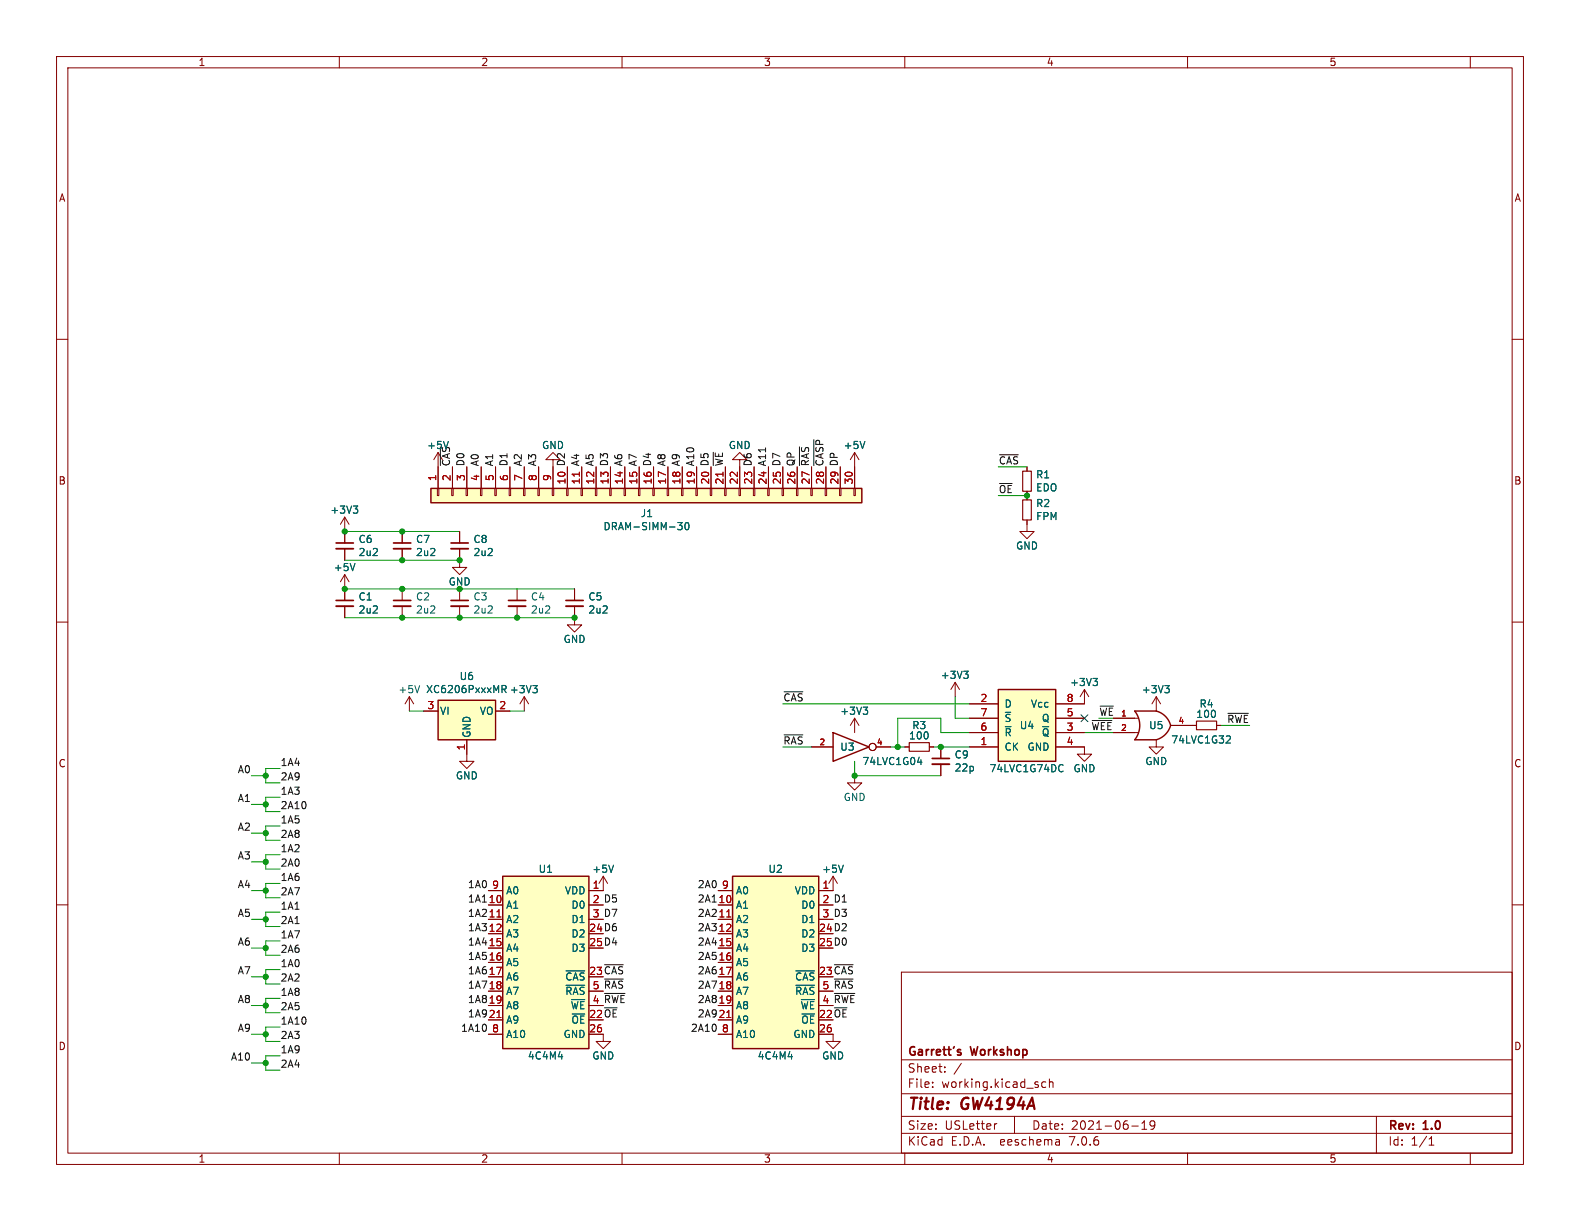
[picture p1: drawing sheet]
<svg xmlns="http://www.w3.org/2000/svg" width="279mm" height="216mm" viewBox="0 0 279 216" stroke-linecap="round" stroke-linejoin="round" font-family="sans-serif">
<g fill="none" stroke="#840000" stroke-width=".18">
<path d="M10 10h259.4v195.9h-259.4zM12 12h255.4v191.9h-255.4zM60 10v2M110 10v2M160 10v2M210 10v2M260 10v2M10 60h2M267.4 60h2M61 91.4v4.6M61 97v2.1M61 91.4l-.8 1.3"/>
<path d="M61 91.4l.7 1.3M71.1 94v2M71.1 97v2.1M77.3 86.4h.3v1.2h-.3zM77.5 80l-.8 1.3M77.5 80v6.4M77.5 80l.7 1.3M79.9 86.4h.2v1.2h-.2zM80 82.6v3.8M81.3 97v3.3h1.2l-1.2 1.3-1.3-1.3h1.3M81.3 94v2M82.4 86.4h.3v1.2h-.3z"/>
<path d="M82.5 82.6v3.8M85 86.4h.2v1.2h-.2zM85.1 82.6v3.8M87.5 86.4h.3v1.2h-.3zM87.6 82.6v3.8M90 86.4h.3v1.2h-.3zM90.2 82.6v3.8M92.6 86.4h.2v1.2h-.2zM92.7 82.6v3.8M95.1 86.4h.3v1.2h-.3zM95.2 82.6v3.8M97.7 86.4h.2v1.2h-.2z"/>
<path d="M97.8 81.3h1.3l-1.3-1.3-1.3 1.3h1.3v5.1M100.2 86.4h.3v1.2h-.3zM100.3 82.6v3.8M102.7 86.4h.3v1.2h-.3zM102.9 82.6v3.8M105.3 86.4h.2v1.2h-.2zM105.4 82.6v3.8M107.8 86.4h.3v1.2h-.3zM107.9 82.6v3.8M110.4 86.4h.2v1.2h-.2zM110.5 82.6v3.8M112.9 86.4h.3v1.2h-.3z"/>
<path d="M113 82.6v3.8M115.4 86.4h.3v1.2h-.3zM115.6 82.6v3.8M118 86.4h.2v1.2h-.2zM118.1 82.6v3.8M120.5 86.4h.3v1.2h-.3zM120.6 82.6v3.8M123.1 86.4h.2v1.2h-.2zM123.2 82.6v3.8M125.6 86.4h.3v1.2h-.3zM125.7 82.6v3.8M128.1 86.4h.3v1.2h-.3z"/>
<path d="M128.3 82.6v3.8M130.7 86.4h.2v1.2h-.2zM130.8 81.3h1.3l-1.3-1.3-1.3 1.3h1.3v5.1M133.2 86.4h.3v1.2h-.3zM133.3 82.6v3.8M135.8 86.4h.2v1.2h-.2zM135.9 82.6v3.8M138.3 86.4h.3v1.2h-.3zM138.4 82.6v3.8M140.8 86.4h.3v1.2h-.3zM141 82.6v3.8M143.4 86.4h.2v1.2h-.2z"/>
<path d="M143.5 82.6v3.8M145.9 86.4h.3v1.2h-.3zM146 82.6v3.8M148.5 86.4h.2v1.2h-.2zM148.6 82.6v3.8M151 86.4h.3v1.2h-.3zM151.1 80v6.4M151.1 80l-.7 1.3M151.1 80l.8 1.3M181.6 91.9v2.1h1.3l-1.3 1.3-1.3-1.3h1.3M181.6 82.6v.7M181.6 87.6v.8"/>
<path d="M10 110h2M61 101.6v4.6M61 107.2v2M61 101.6l-.8 1.3M61 101.6l.7 1.3M71.1 104.1v2.1M71.1 107.2v2M81.3 104.1v2.1M81.3 107.2v2M91.4 104.1v2.1M91.4 107.2v2M101.6 107.2v3.3h1.3l-1.3 1.3-1.3-1.3h1.3"/>
<path d="M101.6 104.1v2.1M267.4 110h2M72.4 123.2l-.8 1.3M72.4 123.2v2.5M72.4 123.2l.8 1.3M74.9 125.7h2.6M82.5 130.8v3.8h1.3l-1.3 1.3-1.2-1.3h1.2M87.6 125.7h2.6M92.7 123.2l-.8 1.3M92.7 123.2v2.5M92.7 123.2l.8 1.3M143.5 132.1h3.8"/>
<path d="M151.1 137.2v1.2h1.3l-1.3 1.3-1.2-1.3h1.2M151.1 127v2.5M151.1 127l-.7 1.3M151.1 127l.8 1.3M154.9 132.1h2.6M160 132.1h.8M164.3 132.1h.8M166.4 132.1v2M166.4 135.1v2.1M168.9 120.7l-.8 1.2M168.9 120.7v2.5M168.9 120.7l.8 1.2"/>
<path d="M171.4 129.5h5.1M171.4 127h5.1M171.4 132.1h5.1M171.4 124.5h5.1M186.7 132.1h5.1v1.3h1.2l-1.2 1.2-1.3-1.2h1.3M186.7 129.5h5.1M186.7 127h5.1M191.8 121.9l-.8 1.3M191.8 121.9v2.6h-5.1M191.8 121.9l.7 1.3M196.8 129.5h4.5M196.8 127h4.5"/>
<path d="M204.5 130.8v1.3h1.2l-1.2 1.3-1.3-1.3h1.3M204.5 123.2l-.8 1.3M204.5 123.2v2.5M204.5 123.2l.7 1.3M207 128.3h4.6M215.1 128.3h.8M10 160h2M86.4 157.5h2.5M106.7 154.9v2.6h-2.6M106.7 154.9l-.8 1.3M106.7 154.9l.7 1.3M127 157.5h2.5"/>
<path d="M147.3 154.9v2.6h-2.5M147.3 154.9l-.7 1.3M147.3 154.9l.8 1.3M267.4 160h2M86.4 160h2.5M86.4 162.6h2.5M86.4 165.1h2.5M86.4 167.6h2.5M86.4 170.2h2.5M86.4 172.7h2.5M86.4 175.3h2.5M86.4 177.8h2.5"/>
<path d="M104.1 162.6h2.6M104.1 175.3h2.6M127 160h2.5M127 162.6h2.5M127 165.1h2.5M127 167.6h2.5M127 170.2h2.5M127 172.7h2.5M127 175.3h2.5M127 177.8h2.5M144.8 162.6h2.5M144.8 175.3h2.5"/>
<path d="M159.4 171.9h108v32h-108zM86.4 180.3h2.5M86.4 182.9h2.5M104.1 182.9h2.6v1.3h1.2l-1.2 1.2-1.3-1.2h1.3M127 180.3h2.5M127 182.9h2.5M144.8 182.9h2.5v1.3h1.3l-1.3 1.2-1.3-1.2h1.3M159.4 197.4h108M159.4 193.4h108M159.4 187.4h108M164.9 192.1v.2M164.9 191.4v.1"/>
<path d="M167.1 189.4v.2M167.1 188.7v.1M170 188l-1.3 1.9M176.3 198.7l-.3 .1M179.4 197.4v3M184.9 191.4l-.4-.1-.3 .3v.4l.2 .2h.5M185.6 191.4l.2-.1 .3 .1 .1 .9M185.6 190.8v1.5M200.1 199.1h1.2M201.9 199.7h.9M201.9 198.6l.5-.4v1.5M204.2 198.8l-.3 .3h-.3l-.2-.3 .1-.5 .4-.1 .2 .1a.99 .99 0 0 1-.3 1.4h-.3"/>
<path d="M243.4 197.4v6.5M60 203.9v2M110 203.9v2M159.4 200.4h108M160 203.9v2M187.3 201.6l.1 .9M187.4 202.4l-.2 .1M187.4 201.8l-.2 .1M210 203.9v2M252.7 202.5h.9M252.7 201.4l.4-.4v1.5M260 203.9v2"/>
<circle cx="154.3" cy="132.1" r=".63"/>
</g>
<path d="M59.4 96h3.1M69.6 96h3M79.8 96h3M59.4 106.2h3.1M69.6 106.2h3M79.8 106.2h3M89.9 106.2h3.1M100.1 106.2h3M164.8 134.1h3.1M169.5 186.1h.4l.1 .3-.3 .2h-.2M169.5 185.6h.4" fill="none" stroke="#840000" stroke-width=".3"/>
<path d="M59.4 97h3.1M69.6 97h3M79.8 97h3M59.4 107.2h3.1M69.6 107.2h3M79.8 107.2h3M89.9 107.2h3.1M100.1 107.2h3M164.8 135.1h3.1" fill="none" stroke="#840000" stroke-width=".33"/>
<g fill="none" stroke="#006464" stroke-width=".18">
<path d="M152.9 78l-.4 1.3M62.5 89.5h.8l-.5 .5M62.8 99.6l-.4 1.3M63 90l.3 .2v.3l-.3 .2M119.8 92.4h.8l-.4 .5 .4 .1v.4l-.2 .3h-.4M121.2 92.5l.2-.1a.68 .68 0 0 1 .5 .6 .68 .68 0 0 1-.5 .7l-.2-.2-.1-.3zM170.4 118.7h.8l-.4 .5M171 119.2l.2 .2v.3l-.2 .3M193.3 120h.8l-.5 .4M74.2 121.2l-.4 1.3M88.8 121.9l.6-.1 .1-.2-.1-.3-.6-.1v1.3M89.1 121.9l.4 .6"/>
<path d="M94.2 121.2h.8l-.4 .5M94.8 121.7l.2 .3v.3l-.2 .2M152.6 125h.8l-.4 .5M153.2 125.5l.2 .3v.3l-.2 .2M162.2 134.8h.8M162.9 134.4v.8M187.6 135.2l.4 .1M188 136.3l-.4 .2M193.8 120.4l.3 .3v.3l-.3 .2M206 121.2h.8l-.5 .5M206.5 121.7l.3 .3v.3l-.3 .2M217 130.1l.5 .1 .1 .3-.8 .9h.8"/>
<path d="M108.5 153l-.4 1.2M149.1 153l-.4 1.2M100.1 171.7h3.3M100.1 174.2h3.3M140.7 171.7h3.3M140.7 174.2h3.3M98.7 186.8h.8M139.4 186.8h.8"/>
</g>
<g fill="#ffffc2" stroke="#ffffc2" stroke-width=".18">
<path d="M88.9 154.9h15.2v30.5h-15.2z"/>
<path d="M76.2 86.4h76.2v2.5h-76.2z"/>
<path d="M77.5 123.8h10.1v7h-10.1z"/>
<path d="M176.5 121.9h10.2v12.7h-10.2z"/>
<path d="M129.5 154.9h15.3v30.5h-15.3z"/>
</g>
<path d="M76.2 86.4h76.2v2.5h-76.2zM77.5 123.8h10.1v7h-10.1zM147.3 129.5l6.4 2.6-6.4 2.5zM176.5 121.9h10.2v12.7h-10.2zM200.7 125.7h3.8a3.6 3.6 0 0 1 2.5 2.6 3.7 3.7 0 0 1-2.5 2.5h-3.8a4.1 4.1 0 0 0 0-5.1zM88.9 154.9h15.2v30.5h-15.2zM129.5 154.9h15.3v30.5h-15.3z" fill="none" stroke="#840000" stroke-width=".25"/>
<path d="M102.5 83.5v.7M127.9 83.5v.7M87.9 162.1h.7M87.9 179.9h.7M128.5 162.1h.7M128.5 179.9h.7" fill="none" stroke="#a90000" stroke-width=".18"/>
<path d="M180.8 83.3h1.6v3.6h-1.6zM180.8 88.4h1.6v3.5h-1.6zM160.8 131.3h3.5v1.5h-3.5zM211.6 127.5h3.5v1.5h-3.5z" fill="none" stroke="#840000" stroke-width=".2"/>
<path d="M200.7 130.8h3.8M200.7 125.7h3.8" fill="none" stroke="#ffffc2" stroke-width=".18"/>
<g fill="none" stroke="#0f0f0f" stroke-width=".18">
<path d="M77.9 79v3.3M141.4 79v3.3M143.9 77.7v4.6M176.8 80.4h3.3M138.7 122.3h3.3M138.7 129.9h3.3M193.1 127.4h3.5M217.1 126.1h3.7M106.9 175.7h3.6M106.9 173.1h3.3M106.9 170.6h3.3M147.5 175.7h3.7"/>
<path d="M147.5 173.1h3.4M147.5 170.6h3.4"/>
</g>
<g fill="none" stroke="#009600" stroke-width=".18">
<path d="M61 99.1h20.3M61 94h20.3M176.5 87.6h5.1M176.5 82.6h5.1M61 109.2h40.6M61 104.1h40.6M44.4 137.2h2.6M49.5 135.9h-2.5v2.5h2.5M72.4 125.7h2.5M90.2 125.7h2.5M138.4 124.5h33M138.4 132.1h5.1"/>
<path d="M151.1 134.6v2.6h15.3M157.5 132.1h2.5M165.1 132.1h6.3M168.9 123.2v3.8h2.5M171.4 129.5h-5v-2.5h-7.7v5.1M191.8 129.5h5M215.9 128.3h5.1M44.4 147.3h2.6M44.4 142.2h2.6M44.4 157.5h2.6M44.4 152.4h2.6M49.5 141h-2.5v2.5h2.5"/>
<path d="M49.5 146.1h-2.5v2.5h2.5M49.5 151.1h-2.5v2.6h2.5M49.5 156.2h-2.5v2.6h2.5M44.4 177.8h2.6M44.4 172.7h2.6M44.4 167.6h2.6M44.4 162.6h2.6M49.5 161.3h-2.5v2.5h2.5M49.5 166.4h-2.5v2.5h2.5M49.5 171.5h-2.5v2.5h2.5M49.5 176.5h-2.5v2.6h2.5M44.4 188h2.6"/>
<path d="M44.4 182.9h2.6M49.5 181.6h-2.5v2.6h2.5M49.5 186.7h-2.5v2.5h2.5"/>
</g>
<path d="M191.2 126.4l1.2 1.2M192.4 126.4l-1.2 1.2" fill="none" stroke="#000084" stroke-width=".18"/>
<g fill="#009600" stroke="#009600" stroke-width=".18">
<circle cx="47" cy="142.2" r=".46"/>
<circle cx="47" cy="137.2" r=".46"/>
<circle cx="47" cy="147.3" r=".46"/>
<circle cx="47" cy="188" r=".46"/>
<circle cx="47" cy="177.8" r=".46"/>
<circle cx="47" cy="172.7" r=".46"/>
<circle cx="47" cy="182.9" r=".46"/>
<circle cx="47" cy="157.5" r=".46"/>
<circle cx="47" cy="162.6" r=".46"/>
<circle cx="47" cy="167.6" r=".46"/>
<circle cx="47" cy="152.4" r=".46"/>
<circle cx="61" cy="94" r=".46"/>
<circle cx="81.3" cy="104.1" r=".46"/>
<circle cx="71.1" cy="94" r=".46"/>
<circle cx="71.1" cy="99.1" r=".46"/>
<circle cx="81.3" cy="99.1" r=".46"/>
<circle cx="61" cy="104.1" r=".46"/>
<circle cx="81.3" cy="109.2" r=".46"/>
<circle cx="71.1" cy="109.2" r=".46"/>
<circle cx="71.1" cy="104.1" r=".46"/>
<circle cx="101.6" cy="109.2" r=".46"/>
<circle cx="166.4" cy="132.1" r=".46"/>
<circle cx="158.7" cy="132.1" r=".46"/>
<circle cx="151.1" cy="137.2" r=".46"/>
<circle cx="181.6" cy="87.6" r=".46"/>
<circle cx="91.4" cy="109.2" r=".46"/>
</g>
<g font-size="2.8" fill="#840000">
<text x="160.4" y="196.8">Title:</text>
<text x="170.1" y="196.8">GW4194A</text>
</g>
<g font-size="2.1" fill="#840000">
<text x="160.4" y="189.9">Sheet:</text>
<text x="160.4" y="187.1">Garrett's</text>
<text x="171.8" y="187.1">Workshop</text>
<text x="160.4" y="192.6">File:</text>
<text x="166.5" y="192.6">working.kicad_sch</text>
<text x="160.4" y="202.8">KiCad</text>
<text x="160.4" y="200">Size:</text>
<text x="167.1" y="200">USLetter</text>
<text x="168.1" y="202.8">E.D.A.</text>
<text x="177" y="202.8">eeschema</text>
<text x="182.4" y="200">Date:</text>
<text x="189.4" y="202.8">7.0.6</text>
<text x="189.4" y="200">2021-06-19</text>
<text x="245.4" y="200.2">Rev:</text>
<text x="245.4" y="202.8">Id:</text>
<text x="249.5" y="202.8">1/1</text>
<text x="251.8" y="200.2">1.0</text>
</g>
<g font-size="1.8" fill="#840000">
<text x="35" y="11.9">1</text>
<text x="85" y="11.9">2</text>
<text x="135" y="11.9">3</text>
<text x="185" y="11.9">4</text>
<text x="235" y="11.9">5</text>
<text x="10.3" y="35.9">A</text>
<text x="267.7" y="35.9">A</text>
<text x="10.3" y="85.9">B</text>
<text x="176.5" y="87.3">~{OE}</text>
<text x="267.7" y="85.9">B</text>
<text x="10.3" y="135.9">C</text>
<text x="267.7" y="135.9">C</text>
<text x="104.7" y="159.8">2 D5</text>
<text x="145.3" y="159.8">2 D1</text>
<text x="104.1" y="164.8">24 D6</text>
<text x="104.1" y="167.4">25 D4</text>
<text x="144.7" y="164.8">24 D2</text>
<text x="144.7" y="167.4">25 D0</text>
<text x="104.1" y="172.5">23 ~{CAS}</text>
<text x="144.7" y="172.5">23 ~{CAS}</text>
<text x="104.7" y="177.5">4 ~{RWE}</text>
<text x="145.3" y="177.5">4 ~{RWE}</text>
<text x="10.3" y="185.9">D</text>
<text x="104.1" y="180.1">22 ~{OE}</text>
<text x="144.7" y="180.1">22 ~{OE}</text>
<text x="267.7" y="185.9">D</text>
<text x="35" y="205.8">1</text>
<text x="85" y="205.8">2</text>
<text x="135" y="205.8">3</text>
<text x="185" y="205.8">4</text>
<text x="235" y="205.8">5</text>
</g>
<g font-size="1.8" fill="#006464">
<text x="75.4" y="79.6">+5V</text>
<text x="79.7" y="82.5" transform="rotate(-90 79.7 82.5)">~{CAS}</text>
<text x="95.8" y="79.6">GND</text>
<text x="128.8" y="79.6">GND</text>
<text x="149.1" y="79.6">+5V</text>
<text x="183.1" y="84.8">R1</text>
<text x="183.1" y="87.1">EDO</text>
<text x="183.1" y="89.9">R2</text>
<text x="58.3" y="91">+3V3</text>
<text x="106.6" y="94">DRAM-SIMM-30</text>
<text x="113.2" y="91.6">J1</text>
<text x="183.1" y="92.2">FPM</text>
<text x="58.9" y="101.2">+5V</text>
<text x="63.3" y="96.2">C6</text>
<text x="63.3" y="98.5">2u2</text>
<text x="73.5" y="96.2">C7</text>
<text x="73.5" y="98.5">2u2</text>
<text x="83.6" y="96.2">C8</text>
<text x="83.6" y="98.5">2u2</text>
<text x="179.6" y="97.4">GND</text>
<text x="63.3" y="106.4">C1</text>
<text x="73.5" y="106.4">C2</text>
<text x="79.2" y="103.7">GND</text>
<text x="83.6" y="106.4">C3</text>
<text x="93.8" y="106.4">C4</text>
<text x="103.9" y="106.4">C5</text>
<text x="63.3" y="108.7">2u2</text>
<text x="73.5" y="108.7">2u2</text>
<text x="83.6" y="108.7">2u2</text>
<text x="93.8" y="108.7">2u2</text>
<text x="99.6" y="113.9">GND</text>
<text x="103.9" y="108.7">2u2</text>
<text x="70.4" y="122.8">+5V</text>
<text x="75.3" y="122.8">XC6206PxxxMR</text>
<text x="81.2" y="120.4">U6</text>
<text x="90.1" y="122.8">+3V3</text>
<text x="166.3" y="120.2">+3V3</text>
<text x="177.5" y="125.3">D</text>
<text x="182.2" y="125.3">Vcc</text>
<text x="189.1" y="121.5">+3V3</text>
<text x="201.8" y="122.8">+3V3</text>
<text x="212" y="125.3">R4</text>
<text x="77.7" y="126.6">VI</text>
<text x="83.4" y="130.6" transform="rotate(-90 83.4 130.6)">GND</text>
<text x="84.8" y="126.6">VO</text>
<text x="148.5" y="126.6">+3V3</text>
<text x="160.6" y="130.9">100</text>
<text x="161.2" y="129.1">R3</text>
<text x="177.5" y="130.4">~{R}</text>
<text x="177.5" y="127.9">~{S}</text>
<text x="180.2" y="129.1">U4</text>
<text x="184.1" y="130.4">~{Q}</text>
<text x="184.1" y="127.9">Q</text>
<text x="203.1" y="129.1">U5</text>
<text x="207" y="131.7">74LVC1G32</text>
<text x="211.4" y="127.1">100</text>
<text x="148.5" y="132.9">U3</text>
<text x="152.4" y="135.5">74LVC1G04</text>
<text x="168.7" y="134.3">C9</text>
<text x="168.7" y="136.6">22p</text>
<text x="174.9" y="136.8">74LVC1G74DC</text>
<text x="177.5" y="132.9">CK</text>
<text x="181.6" y="132.9">GND</text>
<text x="189.7" y="136.8">GND</text>
<text x="202.4" y="135.5">GND</text>
<text x="80.5" y="138">GND</text>
<text x="149.1" y="141.8">GND</text>
<text x="95.1" y="154.5">U1</text>
<text x="104.6" y="154.5">+5V</text>
<text x="135.8" y="154.5">U2</text>
<text x="145.3" y="154.5">+5V</text>
<text x="89.4" y="160.9">A1</text>
<text x="89.4" y="158.3">A0</text>
<text x="99.8" y="158.3">VDD</text>
<text x="100.9" y="160.9">D0</text>
<text x="130" y="160.9">A1</text>
<text x="130" y="158.3">A0</text>
<text x="140.4" y="158.3">VDD</text>
<text x="141.6" y="160.9">D0</text>
<text x="89.4" y="163.4">A2</text>
<text x="89.4" y="166">A3</text>
<text x="100.9" y="166">D2</text>
<text x="100.9" y="163.4">D1</text>
<text x="130" y="163.4">A2</text>
<text x="130" y="166">A3</text>
<text x="141.6" y="166">D2</text>
<text x="141.6" y="163.4">D1</text>
<text x="89.4" y="168.5">A4</text>
<text x="89.4" y="171">A5</text>
<text x="89.4" y="173.6">A6</text>
<text x="99.9" y="173.6">~{CAS}</text>
<text x="100.9" y="168.5">D3</text>
<text x="130" y="168.5">A4</text>
<text x="130" y="171">A5</text>
<text x="130" y="173.6">A6</text>
<text x="140.5" y="173.6">~{CAS}</text>
<text x="141.6" y="168.5">D3</text>
<text x="89.4" y="176.1">A7</text>
<text x="89.4" y="178.7">A8</text>
<text x="99.9" y="176.1">~{RAS}</text>
<text x="100.8" y="178.7">~{WE}</text>
<text x="130" y="176.1">A7</text>
<text x="130" y="178.7">A8</text>
<text x="140.5" y="176.1">~{RAS}</text>
<text x="141.5" y="178.7">~{WE}</text>
<text x="89.4" y="181.2">A9</text>
<text x="89.4" y="183.7">A10</text>
<text x="99.6" y="183.7">GND</text>
<text x="100.9" y="181.2">~{OE}</text>
<text x="130" y="181.2">A9</text>
<text x="130" y="183.7">A10</text>
<text x="140.2" y="183.7">GND</text>
<text x="141.6" y="181.2">~{OE}</text>
<text x="93.2" y="187.6">4C4M4</text>
<text x="104.6" y="187.6">GND</text>
<text x="133.9" y="187.6">4C4M4</text>
<text x="145.3" y="187.6">GND</text>
</g>
<g font-size="1.8" fill="#0f0f0f">
<text x="82.2" y="82.5" transform="rotate(-90 82.2 82.5)">D0</text>
<text x="84.7" y="82.5" transform="rotate(-90 84.7 82.5)">A0</text>
<text x="87.3" y="82.5" transform="rotate(-90 87.3 82.5)">A1</text>
<text x="89.8" y="82.5" transform="rotate(-90 89.8 82.5)">D1</text>
<text x="92.4" y="82.5" transform="rotate(-90 92.4 82.5)">A2</text>
<text x="94.9" y="82.5" transform="rotate(-90 94.9 82.5)">A3</text>
<text x="100" y="82.5" transform="rotate(-90 100 82.5)">D2</text>
<text x="102.5" y="82.5" transform="rotate(-90 102.5 82.5)">A4</text>
<text x="105.1" y="82.5" transform="rotate(-90 105.1 82.5)">A5</text>
<text x="107.6" y="82.5" transform="rotate(-90 107.6 82.5)">D3</text>
<text x="110.1" y="82.5" transform="rotate(-90 110.1 82.5)">A6</text>
<text x="112.7" y="82.5" transform="rotate(-90 112.7 82.5)">A7</text>
<text x="115.2" y="82.5" transform="rotate(-90 115.2 82.5)">D4</text>
<text x="117.8" y="82.5" transform="rotate(-90 117.8 82.5)">A8</text>
<text x="120.3" y="82.5" transform="rotate(-90 120.3 82.5)">A9</text>
<text x="122.8" y="82.5" transform="rotate(-90 122.8 82.5)">A10</text>
<text x="125.4" y="82.5" transform="rotate(-90 125.4 82.5)">D5</text>
<text x="127.9" y="82.5" transform="rotate(-90 127.9 82.5)">~{WE}</text>
<text x="133" y="82.5" transform="rotate(-90 133 82.5)">D6</text>
<text x="135.5" y="82.5" transform="rotate(-90 135.5 82.5)">A11</text>
<text x="138.1" y="82.5" transform="rotate(-90 138.1 82.5)">D7</text>
<text x="140.6" y="82.5" transform="rotate(-90 140.6 82.5)">QP</text>
<text x="143.2" y="82.5" transform="rotate(-90 143.2 82.5)">~{RAS}</text>
<text x="145.7" y="82.5" transform="rotate(-90 145.7 82.5)">~{CASP}</text>
<text x="148.2" y="82.5" transform="rotate(-90 148.2 82.5)">DP</text>
<text x="176.5" y="82.2">~{CAS}</text>
<text x="138.4" y="124.1">~{CAS}</text>
<text x="138.4" y="131.7">~{RAS}</text>
<text x="192.9" y="129.2">~{WEE}</text>
<text x="216.9" y="127.9">~{RWE}</text>
<text x="41.9" y="136.8">A0</text>
<text x="49.5" y="135.5">1A4</text>
<text x="41.9" y="141.9">A1</text>
<text x="49.5" y="143.2">2A10</text>
<text x="49.5" y="140.6">1A3</text>
<text x="49.5" y="138.1">2A9</text>
<text x="41.9" y="147">A2</text>
<text x="49.5" y="145.7">1A5</text>
<text x="49.5" y="148.2">2A8</text>
<text x="41.9" y="152.1">A3</text>
<text x="49.5" y="155.9">1A6</text>
<text x="49.5" y="153.3">2A0</text>
<text x="49.5" y="150.8">1A2</text>
<text x="41.9" y="157.1">A4</text>
<text x="49.5" y="160.9">1A1</text>
<text x="49.5" y="158.4">2A7</text>
<text x="82.6" y="159.7">1A1</text>
<text x="82.6" y="157.1">1A0</text>
<text x="123.3" y="157.1">2A0</text>
<text x="123.3" y="159.7">2A1</text>
<text x="41.9" y="167.3">A6</text>
<text x="41.9" y="162.2">A5</text>
<text x="49.5" y="166">1A7</text>
<text x="49.5" y="163.5">2A1</text>
<text x="82.6" y="164.8">1A3</text>
<text x="82.6" y="167.3">1A4</text>
<text x="82.6" y="162.2">1A2</text>
<text x="104.7" y="162.3">3 D7</text>
<text x="123.3" y="164.8">2A3</text>
<text x="123.3" y="162.2">2A2</text>
<text x="123.3" y="167.3">2A4</text>
<text x="145.3" y="162.3">3 D3</text>
<text x="41.9" y="172.4">A7</text>
<text x="49.5" y="171.1">1A0</text>
<text x="49.5" y="173.6">2A2</text>
<text x="49.5" y="168.6">2A6</text>
<text x="82.6" y="169.8">1A5</text>
<text x="82.6" y="172.4">1A6</text>
<text x="123.3" y="172.4">2A6</text>
<text x="123.3" y="169.8">2A5</text>
<text x="41.9" y="177.5">A8</text>
<text x="49.5" y="178.7">2A5</text>
<text x="49.5" y="176.2">1A8</text>
<text x="82.6" y="174.9">1A7</text>
<text x="82.6" y="180">1A9</text>
<text x="82.6" y="177.5">1A8</text>
<text x="104.7" y="175">5 ~{RAS}</text>
<text x="123.3" y="174.9">2A7</text>
<text x="123.3" y="177.5">2A8</text>
<text x="123.3" y="180">2A9</text>
<text x="145.3" y="175">5 ~{RAS}</text>
<text x="41.9" y="182.5">A9</text>
<text x="49.5" y="183.8">2A3</text>
<text x="49.5" y="181.3">1A10</text>
<text x="81.4" y="182.5">1A10</text>
<text x="122.1" y="182.5">2A10</text>
<text x="40.7" y="187.6">A10</text>
<text x="49.5" y="188.9">2A4</text>
<text x="49.5" y="186.3">1A9</text>
</g>
<g font-size="1.8" fill="#a90000">
<text x="77.2" y="85.2" transform="rotate(-90 77.2 85.2)">1</text>
<text x="79.8" y="85.2" transform="rotate(-90 79.8 85.2)">2</text>
<text x="82.3" y="85.2" transform="rotate(-90 82.3 85.2)">3</text>
<text x="84.8" y="85.2" transform="rotate(-90 84.8 85.2)">4</text>
<text x="87.4" y="85.2" transform="rotate(-90 87.4 85.2)">5</text>
<text x="89.9" y="85.2" transform="rotate(-90 89.9 85.2)">6</text>
<text x="92.5" y="85.2" transform="rotate(-90 92.5 85.2)">7</text>
<text x="95" y="85.2" transform="rotate(-90 95 85.2)">8</text>
<text x="97.5" y="85.2" transform="rotate(-90 97.5 85.2)">9</text>
<text x="100.1" y="85.8" transform="rotate(-90 100.1 85.8)">10</text>
<text x="102.6" y="85.8" transform="rotate(-90 102.6 85.8)">11</text>
<text x="105.2" y="85.8" transform="rotate(-90 105.2 85.8)">12</text>
<text x="107.7" y="85.8" transform="rotate(-90 107.7 85.8)">13</text>
<text x="110.2" y="85.8" transform="rotate(-90 110.2 85.8)">14</text>
<text x="112.8" y="85.8" transform="rotate(-90 112.8 85.8)">15</text>
<text x="115.3" y="85.8" transform="rotate(-90 115.3 85.8)">16</text>
<text x="117.9" y="85.8" transform="rotate(-90 117.9 85.8)">17</text>
<text x="120.4" y="85.8" transform="rotate(-90 120.4 85.8)">18</text>
<text x="122.9" y="85.8" transform="rotate(-90 122.9 85.8)">19</text>
<text x="125.5" y="85.8" transform="rotate(-90 125.5 85.8)">20</text>
<text x="128" y="85.8" transform="rotate(-90 128 85.8)">21</text>
<text x="130.6" y="85.8" transform="rotate(-90 130.6 85.8)">22</text>
<text x="133.1" y="85.8" transform="rotate(-90 133.1 85.8)">23</text>
<text x="135.6" y="85.8" transform="rotate(-90 135.6 85.8)">24</text>
<text x="138.2" y="85.8" transform="rotate(-90 138.2 85.8)">25</text>
<text x="140.7" y="85.8" transform="rotate(-90 140.7 85.8)">26</text>
<text x="143.3" y="85.8" transform="rotate(-90 143.3 85.8)">27</text>
<text x="145.8" y="85.8" transform="rotate(-90 145.8 85.8)">28</text>
<text x="148.3" y="85.8" transform="rotate(-90 148.3 85.8)">29</text>
<text x="150.9" y="85.8" transform="rotate(-90 150.9 85.8)">30</text>
<text x="75.5" y="125.5">3</text>
<text x="88.2" y="125.5">2</text>
<text x="173.3" y="124.2">2</text>
<text x="188.5" y="124.2">8</text>
<text x="173.3" y="131.8">1</text>
<text x="173.3" y="129.3">6</text>
<text x="173.3" y="126.7">7</text>
<text x="188.5" y="129.3">3</text>
<text x="188.5" y="131.8">4</text>
<text x="188.5" y="126.7">5</text>
<text x="82.3" y="132.8" transform="rotate(-90 82.3 132.8)">1</text>
<text x="86.3" y="159.8">10</text>
<text x="86.9" y="157.2">9</text>
<text x="104.7" y="157.2">1</text>
<text x="104.7" y="159.8">2</text>
<text x="127" y="159.8">10</text>
<text x="127.6" y="157.2">9</text>
<text x="145.3" y="157.2">1</text>
<text x="145.3" y="159.8">2</text>
<text x="86.3" y="162.3">11</text>
<text x="86.3" y="164.8">12</text>
<text x="86.3" y="167.4">15</text>
<text x="104.1" y="164.8">24</text>
<text x="104.1" y="167.4">25</text>
<text x="104.7" y="162.3">3</text>
<text x="127" y="162.3">11</text>
<text x="127" y="164.8">12</text>
<text x="127" y="167.4">15</text>
<text x="144.7" y="164.8">24</text>
<text x="144.7" y="167.4">25</text>
<text x="145.3" y="162.3">3</text>
<text x="86.3" y="169.9">16</text>
<text x="86.3" y="172.5">17</text>
<text x="104.1" y="172.5">23</text>
<text x="127" y="169.9">16</text>
<text x="127" y="172.5">17</text>
<text x="144.7" y="172.5">23</text>
<text x="86.3" y="175">18</text>
<text x="86.3" y="177.5">19</text>
<text x="104.7" y="177.5">4</text>
<text x="104.7" y="175">5</text>
<text x="127" y="175">18</text>
<text x="127" y="177.5">19</text>
<text x="145.3" y="177.5">4</text>
<text x="145.3" y="175">5</text>
<text x="86.3" y="180.1">21</text>
<text x="86.9" y="182.6">8</text>
<text x="104.1" y="182.6">26</text>
<text x="104.1" y="180.1">22</text>
<text x="127" y="180.1">21</text>
<text x="127.6" y="182.6">8</text>
<text x="144.7" y="182.6">26</text>
<text x="144.7" y="180.1">22</text>
</g>
<text font-size="1.8" fill="#009600" x="194.3" y="126.7">~{WE}</text>
<g font-size="1.4" fill="#a90000">
<text x="144.8" y="131.8">2</text>
<text x="155" y="131.8">4</text>
<text x="198.1" y="126.7">1</text>
<text x="198.1" y="129.3">2</text>
<text x="208.3" y="128">4</text>
</g>
</svg>
